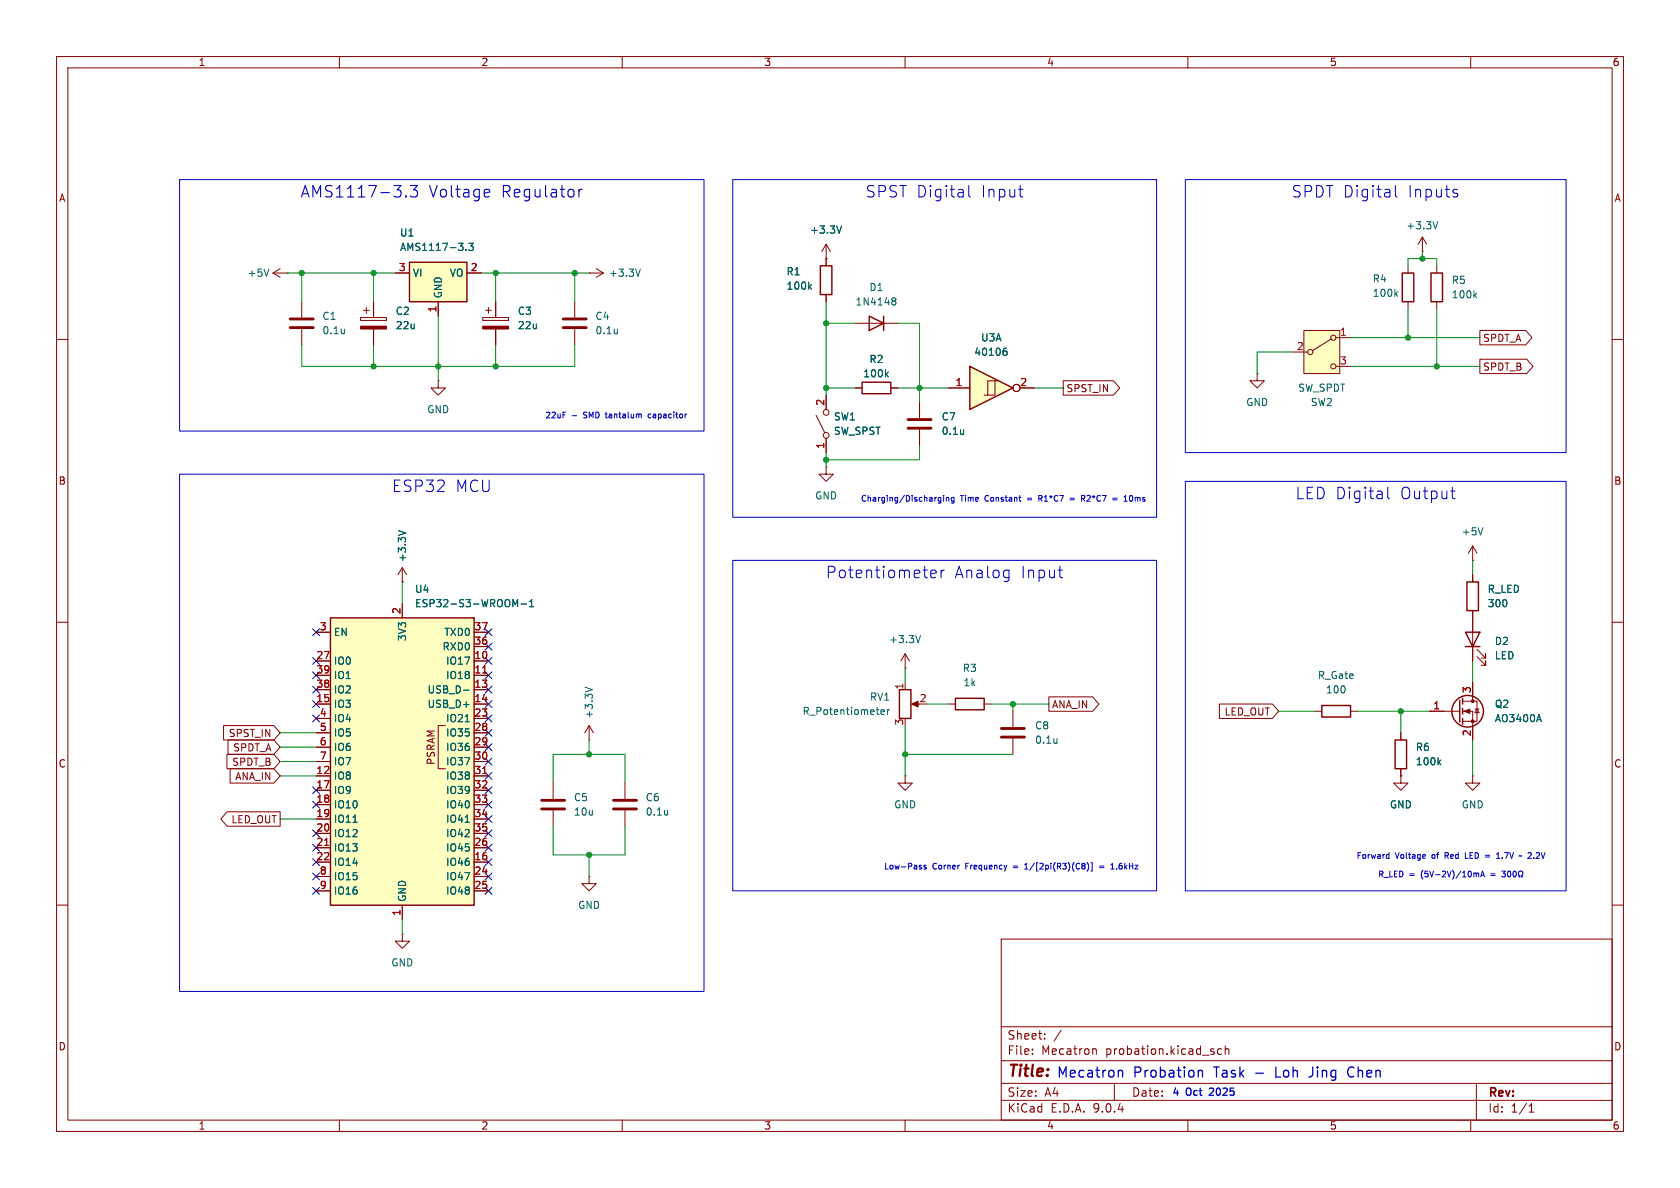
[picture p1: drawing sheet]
<svg xmlns="http://www.w3.org/2000/svg" width="297mm" height="210mm" viewBox="0 0 297 210" stroke-linecap="round" stroke-linejoin="round" font-family="sans-serif">
<g fill="none" stroke="#840000" stroke-width=".18">
<path d="M10 10h277v190h-277zM12 12h273v186h-273zM60 10v2M110 10v2M160 10v2M210 10v2M260 10v2M85.3 56.1h4.6v.5h-4.6zM85.9 54.9h1M86.4 54.4v1M87.6 53.3v2.8M87.6 58.2v2.8"/>
<path d="M151.1 57.2h7.6M10 60h2M285 60h2M10 110h2M285 110h2M10 160h2M177 166h108v32h-108zM285 160h2M60 198v2M110 198v2M160 198v2M177 194.5h108"/>
<path d="M177 191.5h108M177 187.5h108M177 181.5h108M182.5 186.3v.1M182.5 185.5v.1M184.7 183.6v.1M184.7 182.8v.1M187.6 182.1l-1.3 2M193.4 185.4l.3 .1 .1 .1v.8M197 191.5v3M210 198v2M216 185.5l-.5-.1-.3 .3v.4l.2 .2h.6"/>
<path d="M216.6 185.5l.2-.1 .4 .1v.9M216.6 184.9v1.5M260 198v2M261 191.5v6.5M270.3 196.6h.9M270.3 195.5l.4-.4v1.5"/>
</g>
<path d="M85.3 57.7h4.6v.5h-4.6z" fill="#840000" stroke="#840000" stroke-width=".18"/>
<path d="M153.7 55.9l2.5 1.3-2.5 1.2zM156.2 55.9v2.5" fill="none" stroke="#840000" stroke-width=".25"/>
<path d="M157.8 53.1l.1 .1M157.8 52.7l.3-.1 .2 .2 .1 .2-.3 .2M157.9 53.2h.2M157.9 53.2l-.1 .1M158.1 53.2l.3 .2-.1 .4-.2 .1h-.3" fill="none" stroke="#006464" stroke-width=".18"/>
<path d="M230.5 58.4h6.4v7.6h-6.4z" fill="#ffffc2"/>
<g fill="none" stroke="#840000" stroke-width=".18">
<path d="M230.5 58.4h6.4v7.6h-6.4zM235.3 59.9l-3.3 2.1M236.2 59.7h2.6M228.6 62.2h2.5M236.2 64.8h2.6M71.1 102.9h.1M71.1 100.3l-.7 1.3M71.1 100.3l.8 1.3M71.1 100.3v2.6M97.8 138.4v2.8M104.1 130.8h.1M104.1 128.3l-.7 1.2"/>
<path d="M104.1 128.3l.8 1.2M104.1 128.3v2.5M110.5 138.4v2.8M97.8 143.3v2.8M110.5 143.3v2.8"/>
<circle cx="235.7" cy="59.7" r=".46"/>
<circle cx="231.6" cy="62.2" r=".46"/>
<circle cx="235.7" cy="64.8" r=".46"/>
</g>
<path d="M95.8 141.5h4M95.8 143h4M108.5 141.5h4M108.5 143h4" fill="none" stroke="#840000" stroke-width=".51"/>
<path d="M70.4 93.8l1.3 .4M103.4 121.5l1.3 .4M118 143.2v.9M118 144h.1" fill="none" stroke="#006464" stroke-width=".18"/>
<path d="M58.4 109.2h25.4v50.8h-25.4z" fill="#ffffc2"/>
<g fill="none" stroke="#840000" stroke-width=".25">
<path d="M152.4 67.6h5.1v2h-5.1zM58.4 109.2h25.4v50.8h-25.4zM259.1 111.8h2.5l-1.3 2.5zM259.1 114.3h2.5M259.3 102.9h2.1v5.1h-2.1zM159 121.9h2v5.1h-2zM168.9 123.4h5.1v2.1h-5.1zM233.7 124.7h5.1v2h-5.1zM246.6 130.8h2.1v5.1h-2.1zM258.1 123.8v3.8M258.6 123.4v1.1M258.6 125.2v1"/>
<path d="M258.6 127v1"/>
<circle cx="259.5" cy="125.7" r="2.79"/>
</g>
<g fill="none" stroke="#840000" stroke-width=".18">
<path d="M101.6 53.3v2.8M101.6 58.2v2.8M104.1 48.3h.1M104.1 48.3h2.6M105.4 47.5l1.3 .8M106.7 48.3l-1.3 .7M77.5 67.3v1.3h1.2l-1.2 1.3-1.3-1.3h1.3M77.5 67.3h.1M151.1 68.6h1.3M157.5 68.6h1.2M260.3 99.1h.1M260.3 96.5v2.6"/>
<path d="M260.3 96.5l-.7 1.3M260.3 96.5l.8 1.3M55.9 111.8h2.5M55.9 116.8h2.5M55.9 119.4h2.5M71.1 106.7v2.5M83.8 111.8h2.6M83.8 116.8h2.6M83.8 119.4h2.6M83.8 114.3h2.6M260.3 101.6v1.3M260.3 108v8.8"/>
<path d="M261.1 116.1l1.5 1.5v-.8v.8h-.7M261.1 114.8l1.5 1.5v-.7v.7h-.7M55.9 121.9h2.5M55.9 124.5h2.5M55.9 127h2.5M55.9 129.5h2.5M55.9 132.1h2.5M55.9 134.6h2.5M55.9 137.2h2.5M55.9 139.7h2.5M78.7 128.3h-1.2v7.6h1.2M83.8 121.9h2.6"/>
<path d="M83.8 124.5h2.6M83.8 127h2.6M83.8 129.5h2.6M83.8 132.1h2.6M83.8 134.6h2.6M83.8 137.2h2.6M83.8 139.7h2.6M160 137.2v1.2h1.3l-1.3 1.3-1.3-1.3h1.3M160 137.2h.1M160 120.7v1.2M161.5 124.5h1.1M167.6 124.5h1.3"/>
<path d="M174 124.5h1.3M179.1 125.7v2.8M179.1 130.6v2.8M232.4 125.7h1.3M238.8 125.7h1.2M247.6 137.2v1.2h1.3l-1.3 1.3-1.2-1.3h1.2M247.6 137.2h.1M247.6 129.5v1.3M247.6 135.9v1.3M252.7 125.7h5.4M258.6 124h2.5v3.5h-2.5M258.6 125.7h1.7v5.1"/>
<path d="M260.3 120.7v3.3M260.7 125.3h.8M261.1 125.3l.4 .7h-.8zM55.9 142.2h2.5M55.9 144.8h2.5M55.9 147.3h2.5M55.9 149.9h2.5M55.9 152.4h2.5M55.9 154.9h2.5M55.9 157.5h2.5M83.8 142.2h2.6M83.8 144.8h2.6"/>
<path d="M83.8 147.3h2.6M83.8 149.9h2.6M83.8 152.4h2.6M83.8 154.9h2.6M83.8 157.5h2.6M104.1 154.9v1.3h1.3l-1.3 1.3-1.2-1.3h1.2M104.1 154.9h.1M71.1 165.1v1.3h1.3l-1.3 1.2-1.3-1.2h1.3M71.1 165.1h.1M71.1 160v2.6"/>
</g>
<g fill="none" stroke="#006464" stroke-width=".18">
<path d="M109.1 58.2v.8M109.1 58.9h.1M113.2 47.6l-.4 1.2M156.7 66.1l.3 .5M157 65.8l-.5 .5M262.2 93.3l-.5 1.3M91.1 106.9l.4-.9v1.3M92.1 106.8h1M93.6 107.3h.8M93.6 106.4l.4-.4v1.3M81.9 122h1M82.2 127.6h.8"/>
<path d="M155.7 125.9l.6-.1v-.3h-.4l-.2 .1 .1 .6h.5M156.9 125.5v.8M157.2 125.5l-.3 .2M186.9 130.5v.9M186.9 131.3h-.1M254.4 134.7l.3 .5M254.7 134.4l-.5 .4M272.1 126.3l.4 1.3M62.4 145.4h.7M82.2 145.4h.8"/>
</g>
<path d="M85.3 119h.8M85.3 136.7h.8M57.4 149.4h.7" fill="none" stroke="#a90000" stroke-width=".18"/>
<g fill="#840000" stroke="#840000" stroke-width=".18">
<path d="M258.8 125.7l1-.4v.8z"/>
<path d="M161.2 124.5l1.1-.5v1z"/>
<circle cx="260.3" cy="124" r=".25"/>
<circle cx="260.3" cy="127.5" r=".25"/>
</g>
<path d="M99.6 56.4h4M99.6 57.9h4M177 128.8h4.1M177 130.3h4.1" fill="none" stroke="#840000" stroke-width=".51"/>
<path d="M72.4 46.4h10.1v6.9h-10.1z" fill="#ffffc2"/>
<path d="M72.4 46.4h10.1v6.9h-10.1zM247.9 48.3h2v5h-2zM253 48.3h2v5h-2z" fill="none" stroke="#840000" stroke-width=".25"/>
<g fill="none" stroke="#840000" stroke-width=".18">
<path d="M48.3 48.3h2.5M48.3 48.3l1.2 .7M49.5 47.5l-1.2 .8M50.8 48.3h.1M53.3 53.3v2.8M53.3 58.2v2.8M63.8 56.1h4.5v.5h-4.5zM64.3 54.9h1M64.8 54.4v1M66 53.3v2.8M66 58.2v2.8M69.8 48.3h2.6"/>
<path d="M77.5 53.3v2.6M82.5 48.3h2.6M248.9 47v1.3M248.9 53.3v1.3M251.5 44.5h.1M251.5 41.9l-.8 1.3M251.5 41.9l.7 1.3M251.5 41.9v2.6M254 47v1.3M254 53.3v1.3M160 118.1h.1M160 115.6l-.7 1.2"/>
<path d="M160 115.6l.8 1.2M160 115.6v2.5M260.3 137.2v1.2h1.3l-1.3 1.3-1.2-1.3h1.2M260.3 137.2h.1"/>
</g>
<path d="M254.2 39.2l-.4 1.3M47.5 47.6l-.4 1.2M60.9 58.2v.8M60.9 58.9h-.1M82.4 44.1v.2M82.9 43h.8l-.5 .5 .4 .1v.5l-.2 .2-.5-.2M246.7 51.9l.4 .5M247.1 51.5l-.5 .5M260.7 52.2l.4 .4M261.1 51.8l-.5 .5M162.7 112.3l-.4 1.3" fill="none" stroke="#006464" stroke-width=".18"/>
<path d="M51.3 56.4h4.1M51.3 57.9h4.1" fill="none" stroke="#840000" stroke-width=".51"/>
<path d="M63.8 57.7h4.5v.5h-4.5z" fill="#840000" stroke="#840000" stroke-width=".18"/>
<path d="M171.4 64.8l7.7 3.8-7.7 3.8z" fill="#ffffc2"/>
<path d="M145 47h2.1v5.1h-2.1zM171.4 64.8l7.7 3.8-7.7 3.8z" fill="none" stroke="#840000" stroke-width=".25"/>
<g fill="none" stroke="#840000" stroke-width=".18">
<path d="M66 53.3v2.8M66 58.2v2.8M69.8 48.3h2.6M77.5 53.3v2.6M82.5 48.3h2.6M87.6 53.3v2.8M87.6 58.2v2.8M146 45.7h.1M146 43.2v3.8M146 52.1v1.2M146 43.2l-.7 1.3M146 43.2l.8 1.3"/>
<path d="M261.6 58.4h8.1l1.1 1.3-1.1 1.3h-8.1zM144.3 73.4l1.5 3.1M146 69.9v2.5M146 77.5v2.5M151.1 68.6h1.3M157.5 68.6h1.2M162.6 71.1v2.8M162.6 75.9v2.8M167.6 68.6h3.8M175.9 67.3h-1.3v2.6M176.5 67.3h-.6v2.6h-1.9M180.3 68.6h2.6"/>
<path d="M188 67.3h8.9l1.1 1.3-1.1 1.3h-8.9zM222.2 66v1.3h1.3l-1.3 1.3-1.2-1.3h1.2M222.2 66h.1M261.6 63.5h8.3l1.1 1.3-1.1 1.2h-8.3zM146 82.6v1.2h1.3l-1.3 1.3-1.2-1.3h1.2M146 82.6h.1M55.9 111.8h2.5M55.9 116.8h2.5M55.9 119.4h2.5M71.1 102.9h.1M71.1 106.7v2.5M83.8 111.8h2.6"/>
<path d="M83.8 116.8h2.6M83.8 119.4h2.6M83.8 114.3h2.6M260.3 101.6v1.3M260.3 108v3.8M260.3 114.3v2.5M39.5 128.3h8.9l1.1 1.2-1.1 1.3h-8.9zM40.1 133.3h8.3l1.1 1.3-1.1 1.3h-8.3zM40.3 130.8h8.1l1.1 1.3-1.1 1.3h-8.1zM40.7 135.9h7.7l1.1 1.3-1.1 1.2h-7.7zM55.9 121.9h2.5M55.9 124.5h2.5"/>
<path d="M55.9 127h2.5M55.9 129.5h2.5M55.9 132.1h2.5M55.9 134.6h2.5M55.9 137.2h2.5M55.9 139.7h2.5M83.8 121.9h2.6M83.8 124.5h2.6M83.8 127h2.6M83.8 129.5h2.6M83.8 132.1h2.6M83.8 134.6h2.6"/>
<path d="M83.8 137.2h2.6M83.8 139.7h2.6M185.4 123.2h7.8l1.1 1.3-1.1 1.2h-7.8zM215.6 124.5h9.3l1.2 1.2-1.2 1.3h-9.3zM247.6 137.2h.1M247.6 129.5v1.3M247.6 135.9v1.3M252.7 125.7h2.6M260.3 120.7v2.5M260.3 128.3v2.5M40.2 143.5h9.3v2.6h-9.3l-1.2-1.3zM55.9 142.2h2.5"/>
<path d="M55.9 144.8h2.5M55.9 147.3h2.5M55.9 149.9h2.5M55.9 152.4h2.5M55.9 154.9h2.5M55.9 157.5h2.5M83.8 142.2h2.6M83.8 144.8h2.6M83.8 147.3h2.6M83.8 149.9h2.6M83.8 152.4h2.6M83.8 154.9h2.6"/>
<path d="M83.8 157.5h2.6M71.1 160v2.6"/>
<circle cx="146.1" cy="72.9" r=".51"/>
<circle cx="146.1" cy="77" r=".51"/>
<circle cx="179.7" cy="68.6" r=".63"/>
</g>
<g fill="none" stroke="#006464" stroke-width=".18">
<path d="M148.8 39.9l-.5 1.3M82.4 44.1v.2M82.9 43h.8l-.5 .5 .4 .1v.5l-.2 .2-.5-.2M143.1 50.6l.4 .5M143.5 50.3l-.5 .5M156.7 66.1l.3 .5M157 65.8l-.5 .5M170.4 75.9v.9M170.4 76.7h-.1M177.6 62h.2l.2 .3v.4l-.4 .1M177.9 61.5l-.3 .1M70.4 93.8l1.3 .4"/>
<path d="M91.1 106.9l.4-.9v1.3M92.1 106.8h1M93.6 107.3h.8M93.6 106.4l.4-.4v1.3M81.9 122h1M82.2 127.6h.8M254.4 134.7l.3 .5M254.7 134.4l-.5 .4M272.1 126.3l.4 1.3M62.4 145.4h.7M82.2 145.4h.8"/>
</g>
<path d="M160.5 74.2h4.1M160.5 75.7h4.1" fill="none" stroke="#840000" stroke-width=".51"/>
<g fill="none" stroke="#009600" stroke-width=".18">
<path d="M50.8 48.3h19M53.3 48.3v5M66 48.3v5M77.5 55.9v11.4M85.1 48.3h19M87.6 48.3v5M101.6 48.3v5M146 53.3v16.6M146 57.2h5.1M158.7 57.2h3.9v13.9M238.8 59.7h22.8M248.9 47v-1.3h5.1v1.3"/>
<path d="M248.9 54.6v5.1M251.5 44.5v1.2M254 54.6v10.2M53.3 61v3.8h48.3v-3.8M66 61v3.8M87.6 61v3.8M146 68.6h5.1M158.7 68.6h8.9M162.6 78.7v2.6h-16.6M182.9 68.6h5.1M228.6 62.2h-6.4v3.8M238.8 64.8h22.8"/>
<path d="M146 80v2.6M260.3 99.1v2.5M71.1 102.9v3.8M160 118.1v2.6M260.3 116.8v3.9M49.5 134.6h6.4M49.5 137.2h6.4M49.5 129.5h6.4M49.5 132.1h6.4M97.8 138.4v-5h12.7v5M104.1 130.8v2.6M160 133.4h19.1"/>
<path d="M160 128.3v8.9M163.8 124.5h3.8M175.3 124.5h10.1M179.1 124.5v1.2M226.1 125.7h6.3M240 125.7h12.7M247.6 125.7v3.8M260.3 130.8v6.4M49.5 144.8h6.4M97.8 146.1v5h12.7v-5M104.1 151.1v3.8M71.1 162.6v2.5"/>
</g>
<g fill="none" stroke="#000084" stroke-width=".18">
<path d="M55.3 111.2l1.2 1.2M55.3 116.2l1.2 1.2M55.3 118.8l1.2 1.2M56.5 111.2l-1.2 1.2M56.5 116.2l-1.2 1.2M56.5 118.8l-1.2 1.2M85.8 111.2l1.2 1.2M85.8 116.2l1.2 1.2M85.8 113.7l1.2 1.2M85.8 118.8l1.2 1.2M87 111.2l-1.2 1.2M87 116.2l-1.2 1.2"/>
<path d="M87 113.7l-1.2 1.2M87 118.8l-1.2 1.2M55.3 121.3l1.2 1.2M55.3 139.1l1.2 1.2M55.3 123.9l1.2 1.2M55.3 126.4l1.2 1.2M56.5 121.3l-1.2 1.2M56.5 139.1l-1.2 1.2M56.5 123.9l-1.2 1.2M56.5 126.4l-1.2 1.2M85.8 139.1l1.2 1.2M85.8 121.3l1.2 1.2"/>
<path d="M85.8 123.9l1.2 1.2M85.8 126.4l1.2 1.2M85.8 128.9l1.2 1.2M85.8 136.6l1.2 1.2M85.8 134l1.2 1.2M85.8 131.5l1.2 1.2M87 139.1l-1.2 1.2M87 121.3l-1.2 1.2M87 123.9l-1.2 1.2M87 126.4l-1.2 1.2M87 128.9l-1.2 1.2M87 136.6l-1.2 1.2"/>
<path d="M87 134l-1.2 1.2M87 131.5l-1.2 1.2M55.3 141.6l1.2 1.2M55.3 146.7l1.2 1.2M55.3 156.9l1.2 1.2M55.3 151.8l1.2 1.2M55.3 154.3l1.2 1.2M55.3 149.3l1.2 1.2M56.5 141.6l-1.2 1.2M56.5 151.8l-1.2 1.2M56.5 154.3l-1.2 1.2M56.5 156.9l-1.2 1.2"/>
<path d="M56.5 146.7l-1.2 1.2M56.5 149.3l-1.2 1.2M85.8 141.6l1.2 1.2M85.8 146.7l1.2 1.2M85.8 144.2l1.2 1.2M85.8 151.8l1.2 1.2M85.8 154.3l1.2 1.2M85.8 156.9l1.2 1.2M85.8 149.3l1.2 1.2M87 141.6l-1.2 1.2M87 146.7l-1.2 1.2M87 144.2l-1.2 1.2"/>
<path d="M87 151.8l-1.2 1.2M87 154.3l-1.2 1.2M87 156.9l-1.2 1.2M87 149.3l-1.2 1.2"/>
</g>
<g fill="none" stroke="#0000c2" stroke-width=".18">
<path d="M31.7 31.8h92.8v44.4h-92.8zM129.5 31.8h75v59.6h-75zM171.3 32.8v1.7l.3 .3M180.1 33.5h.7M180.6 34.8h.2M209.5 31.8h67.4v48.2h-67.4zM246.7 32.8v1.7l.3 .3M257.4 34.1l.3 .3-.1 .3-.2 .1M257.4 33.5l.2 .1M99.5 72.9h.5M107 73.2h.4M113.3 73.2l.1 .7"/>
<path d="M115 73.2l-.4 .2v.4l.4 .1M31.7 83.8h92.8v91.5h-92.8zM129.5 99.1h75v58.4h-75zM166 87.9l.3 .1M166.3 87.9v.8l-.3 .2M166.3 88.6h-.3M166.8 87.6v.1M166.8 87.9v.7M167.3 88h.4v.6M167.3 87.9v.7M168.7 87.9v.8l-.2 .2h-.3M168.7 88l-.3-.1-.2 .2 .1 .5h.4"/>
<path d="M180.1 87.9h.4M180.4 88.6h.1M183.7 88.1h.3M183.9 88.1l.3 .5M184 87.6h-.3v1M189.2 88.1h.7M189.2 88.4h.7M191.2 88.1h.5v-.4l-.5-.1v1M191.4 88.1l.4 .5M196.7 88.1h.8M196.7 88.4h.8M198.7 87.9l.3-.3v1"/>
<path d="M200.1 87.6h-.1a.54 .54 0 0 0-.3 .5 .54 .54 0 0 0 .3 .5h.1M209.5 85.1h67.4v72.4h-67.4zM245.3 86.1v1.8l.3 .3M256.5 86.8h.7M256.8 88.1l.4 .1M164.5 101.8l.3 .3 .6-.1M164.5 101.1l.3-.3h.4l.3 .3v.2l-1 .2M166.4 100.8v1.3M167 100.8a.52 .52 0 0 0-.6 .4M178.2 100.8l.2 .1M178.4 100.8l-.1 1.8M178.4 102l-.2 .1"/>
<path d="M187.1 100.8h.8M187.7 102.1h.2M162.8 153.3l.1 .1-.1 .2M162.8 153h.1M163.7 153h-.2l-.2 .1 .1 .1 .3 .1v.3h-.4M181.1 153.6h.6M181.1 152.9l.3-.3v1M191.4 152.6l.4 .2-.2 .2M191.4 153h.2M191.6 153l.2 .4-.4 .2M192.2 152.5a1.17 1.17 0 0 1 0 1.5M192.8 152.5h.3v1.5h-.3"/>
<path d="M194.4 153.1h.8M194.4 153.4h.8M196.4 153.6h.6M196.4 152.9l.3-.3v1M245.3 151.1h.3M245.6 150.7v1M245.6 151.7h-.3M251.8 151.1l.2 .2-.5 .1M251.9 151.7h-.1M255.5 151.3h.4M255.9 150.7h-.4v1M259.1 150.7v1h.4"/>
<path d="M260.8 154.3l.2 .2M261 154.5v.5M261 154.5l.1-.2 .3 .1v.6M261.8 155l.3-1 .3 1M261.9 154.7h.4M262.6 151.2h.8M262.6 151.5h.8M264.6 151.7h.6M264.6 151l.3-.3v1M265.5 154h.6l-.3 .4 .3 .1v.4l-.2 .1-.4-.1M266.6 154.1l.1-.1a.54 .54 0 0 1 .4 .5 .54 .54 0 0 1-.4 .5l-.2-.4zM267.6 154.1l.1-.1a.54 .54 0 0 1 .4 .5 .54 .54 0 0 1-.4 .5l-.2-.4z"/>
<path d="M268.4 155h.3v-.2a.43 .43 0 0 1-.2-.6 .43 .43 0 0 1 .6-.2l.1 .5-.2 .5h.2"/>
</g>
<path d="M71.8 34.6l.1 .1-.1 .1M71.8 34.6l-.1 .1 .1 .1M71.8 34.6v.2M72.5 32.8h1.3l-.7 .8a.55 .55 0 0 1 .7 .4v.4l-.2 .3-.8 .1-.3-.2M86.3 33.5l.2 .1 .1 .4-1 .1M86.5 34.7l-.2 .1M102.3 33.5v1.3M102.9 33.5a.52 .52 0 0 0-.6 .4" fill="none" stroke="#0000c2" stroke-width=".19"/>
<path d="M197.7 189.4a.44 .44 0 0 1 .8 .1v.9M211.8 189.4a.44 .44 0 0 1 .8 .1v.9M211.8 189.2v1.2M231.8 190.3l-.4 .1M239 188.6a.9 .9 0 0 0-.8 .9 .9 .9 0 0 0 .8 .9" fill="none" stroke="#0000c2" stroke-width=".22"/>
<path d="M85.3 119h.8M85.3 136.7h.8M57.4 149.4h.7" fill="none" stroke="#a90000" stroke-width=".18"/>
<g fill="#009600" stroke="#009600" stroke-width=".18">
<circle cx="66" cy="48.3" r=".46"/>
<circle cx="53.3" cy="48.3" r=".46"/>
<circle cx="87.6" cy="48.3" r=".46"/>
<circle cx="87.6" cy="64.8" r=".46"/>
<circle cx="66" cy="64.8" r=".46"/>
<circle cx="77.5" cy="64.8" r=".46"/>
<circle cx="101.6" cy="48.3" r=".46"/>
<circle cx="146" cy="57.2" r=".46"/>
<circle cx="146" cy="68.6" r=".46"/>
<circle cx="146" cy="81.3" r=".46"/>
<circle cx="162.6" cy="68.6" r=".46"/>
<circle cx="104.1" cy="133.4" r=".46"/>
<circle cx="104.1" cy="151.1" r=".46"/>
<circle cx="251.5" cy="45.7" r=".46"/>
<circle cx="248.9" cy="59.7" r=".46"/>
<circle cx="254" cy="64.8" r=".46"/>
<circle cx="160" cy="133.4" r=".46"/>
<circle cx="247.6" cy="125.7" r=".46"/>
<circle cx="179.1" cy="124.5" r=".46"/>
</g>
<g font-size="2.8" fill="#0000c2">
<text x="53" y="35.3">AMS1117-3.3</text>
<text x="75.8" y="35.3">Voltage</text>
<text x="88.8" y="35.3">Regulator</text>
<text x="152.9" y="35.2">SPST Digital</text>
<text x="173.5" y="35.2">Input</text>
<text x="228.3" y="35.2">SPDT Digital</text>
<text x="248.9" y="35.2">Inputs</text>
<text x="69.2" y="87.3">ESP32</text>
<text x="80.5" y="87.3">MCU</text>
<text x="229" y="88.5">LED Digital</text>
<text x="247.5" y="88.5">Output</text>
<text x="145.9" y="102.5">Potentiometer</text>
<text x="168.7" y="102.5">Analog</text>
<text x="180.5" y="102.5">Input</text>
</g>
<text font-size="2.8" fill="#840000" x="178" y="190.9">Title:</text>
<g font-size="2.5" fill="#0000c2">
<text x="186.7" y="190.8">Mecatron</text>
<text x="200.4" y="190.8">Probation</text>
<text x="214.8" y="190.8">Task</text>
<text x="222.4" y="190.8">-</text>
<text x="226.2" y="190.8">Loh</text>
<text x="232.5" y="190.8">Jing</text>
<text x="239.6" y="190.8">Chen</text>
</g>
<g font-size="2.1" fill="#840000">
<text x="178" y="184">Sheet:</text>
<text x="178" y="186.7">File:</text>
<text x="184.1" y="186.7">Mecatron</text>
<text x="195.5" y="186.7">probation.kicad_sch</text>
<text x="178" y="196.9">KiCad</text>
<text x="178" y="194.1">Size:</text>
<text x="184.7" y="194.1">A4</text>
<text x="185.7" y="196.9">E.D.A.</text>
<text x="193.3" y="196.9">9.0.4</text>
<text x="200" y="194.1">Date:</text>
<text x="263" y="194.3">Rev:</text>
<text x="263" y="196.9">Id:</text>
<text x="267.1" y="196.9">1/1</text>
</g>
<g font-size="1.8" fill="#840000">
<text x="35" y="11.9">1</text>
<text x="85" y="11.9">2</text>
<text x="135" y="11.9">3</text>
<text x="185" y="11.9">4</text>
<text x="235" y="11.9">5</text>
<text x="285" y="11.9">6</text>
<text x="10.3" y="35.9">A</text>
<text x="285.3" y="35.9">A</text>
<text x="262.1" y="65.7">SPDT_B</text>
<text x="262.1" y="60.6">SPDT_A</text>
<text x="188.4" y="69.5">SPST_IN</text>
<text x="10.3" y="85.9">B</text>
<text x="285.3" y="85.9">B</text>
<text x="185.9" y="125.4">ANA_IN</text>
<text x="40.3" y="130.5">SPST_IN</text>
<text x="216.4" y="126.7">LED_OUT</text>
<text x="10.3" y="135.9">C</text>
<text x="40.9" y="135.6">SPDT_B</text>
<text x="41.1" y="133">SPDT_A</text>
<text x="77.1" y="135.3" transform="rotate(-90 77.1 135.3)">PSRAM</text>
<text x="285.3" y="135.9">C</text>
<text x="41.5" y="138.1">ANA_IN</text>
<text x="40.8" y="145.7">LED_OUT</text>
<text x="10.3" y="185.9">D</text>
<text x="285.3" y="185.9">D</text>
<text x="35" y="199.9">1</text>
<text x="85" y="199.9">2</text>
<text x="135" y="199.9">3</text>
<text x="185" y="199.9">4</text>
<text x="235" y="199.9">5</text>
<text x="285" y="199.9">6</text>
</g>
<g font-size="1.8" fill="#006464">
<text x="143.1" y="41.5">+3.3V</text>
<text x="248.5" y="40.7">+3.3V</text>
<text x="70.6" y="44.6">AMS1117-3.3</text>
<text x="70.6" y="42">U1</text>
<text x="43.7" y="49.1">+5V</text>
<text x="72.9" y="49.1">VI</text>
<text x="78.3" y="52.8" transform="rotate(-90 78.3 52.8)">GND</text>
<text x="79.4" y="49.1">VO</text>
<text x="107.5" y="49.1">+3.3V</text>
<text x="138.9" y="48.9">R1</text>
<text x="138.9" y="51.4">100k</text>
<text x="153.6" y="51.7">D1</text>
<text x="242.6" y="50.1">R4</text>
<text x="242.6" y="52.7">100k</text>
<text x="256.5" y="50.4">R5</text>
<text x="256.5" y="52.9">100k</text>
<text x="56.9" y="56.7">C1</text>
<text x="56.9" y="59.3">0.1u</text>
<text x="69.9" y="55.9">C2</text>
<text x="69.9" y="58.4">22u</text>
<text x="91.4" y="55.9">C3</text>
<text x="91.4" y="58.4">22u</text>
<text x="105.2" y="56.7">C4</text>
<text x="105.2" y="59.3">0.1u</text>
<text x="151.1" y="54.2">1N4148</text>
<text x="153.6" y="64.4">R2</text>
<text x="172.1" y="63.1">40106</text>
<text x="173.3" y="60.6">U3A</text>
<text x="152.5" y="66.9">100k</text>
<text x="220.2" y="72">GND</text>
<text x="229.4" y="69.4">SW_SPDT</text>
<text x="231.6" y="72">SW2</text>
<text x="75.4" y="73.3">GND</text>
<text x="147.3" y="77.1">SW_SPST</text>
<text x="147.3" y="74.5">SW1</text>
<text x="166.4" y="74.5">C7</text>
<text x="166.4" y="77.1">0.1u</text>
<text x="144" y="88.5">GND</text>
<text x="258.3" y="94.8">+5V</text>
<text x="72" y="99.5" transform="rotate(-90 72 99.5)">+3.3V</text>
<text x="73.3" y="105">U4</text>
<text x="73.3" y="107.5">ESP32-S3-WROOM-1</text>
<text x="262.9" y="105">R_LED</text>
<text x="262.9" y="107.5">300</text>
<text x="58.9" y="112.6">EN</text>
<text x="72" y="113.4" transform="rotate(-90 72 113.4)">3V3</text>
<text x="78.5" y="112.6">TXD0</text>
<text x="157.1" y="113.9">+3.3V</text>
<text x="58.9" y="117.7">IO0</text>
<text x="78.1" y="115.2">RXD0</text>
<text x="78.8" y="117.7">IO17</text>
<text x="170.1" y="119">R3</text>
<text x="264.2" y="114.2">D2</text>
<text x="264.2" y="116.8">LED</text>
<text x="58.9" y="120.2">IO1</text>
<text x="58.9" y="122.8">IO2</text>
<text x="58.9" y="125.3">IO3</text>
<text x="75.5" y="122.8">USB_D-</text>
<text x="75.5" y="125.3">USB_D+</text>
<text x="78.8" y="120.2">IO18</text>
<text x="153.7" y="124.1">RV1</text>
<text x="170.2" y="121.5">1k</text>
<text x="232.9" y="120.2">R_Gate</text>
<text x="234.3" y="122.8">100</text>
<text x="264.2" y="125.3">Q2</text>
<text x="58.9" y="127.9">IO4</text>
<text x="58.9" y="130.4">IO5</text>
<text x="78.8" y="127.9">IO21</text>
<text x="78.8" y="130.4">IO35</text>
<text x="105" y="127.2" transform="rotate(-90 105 127.2)">+3.3V</text>
<text x="141.8" y="126.6">R_Potentiometer</text>
<text x="182.9" y="129.1">C8</text>
<text x="182.9" y="131.7">0.1u</text>
<text x="264.2" y="127.9">AO3400A</text>
<text x="58.9" y="132.9">IO6</text>
<text x="58.9" y="135.5">IO7</text>
<text x="78.8" y="132.9">IO36</text>
<text x="78.8" y="135.5">IO37</text>
<text x="250.2" y="132.9">R6</text>
<text x="250.2" y="135.5">100k</text>
<text x="58.9" y="138">IO8</text>
<text x="58.9" y="140.6">IO9</text>
<text x="58.9" y="143.1">IO10</text>
<text x="78.8" y="138">IO38</text>
<text x="78.8" y="140.6">IO39</text>
<text x="78.8" y="143.1">IO40</text>
<text x="101.4" y="141.8">C5</text>
<text x="114.1" y="141.8">C6</text>
<text x="158" y="143.1">GND</text>
<text x="245.6" y="143.1">GND</text>
<text x="258.3" y="143.1">GND</text>
<text x="58.9" y="145.6">IO11</text>
<text x="58.9" y="148.2">IO12</text>
<text x="78.8" y="145.6">IO41</text>
<text x="78.8" y="148.2">IO42</text>
<text x="101.4" y="144.4">10u</text>
<text x="114.1" y="144.4">0.1u</text>
<text x="58.9" y="150.7">IO13</text>
<text x="58.9" y="153.3">IO14</text>
<text x="58.9" y="155.8">IO15</text>
<text x="78.8" y="150.7">IO45</text>
<text x="78.8" y="153.3">IO46</text>
<text x="78.8" y="155.8">IO47</text>
<text x="58.9" y="158.3">IO16</text>
<text x="72" y="159.5" transform="rotate(-90 72 159.5)">GND</text>
<text x="78.8" y="158.3">IO48</text>
<text x="102.1" y="160.9">GND</text>
<text x="69.1" y="171">GND</text>
</g>
<g font-size="1.8" fill="#a90000">
<text x="70.4" y="48">3</text>
<text x="83.1" y="48">2</text>
<text x="77.2" y="55.3" transform="rotate(-90 77.2 55.3)">1</text>
<text x="236.8" y="59.4">1</text>
<text x="229.2" y="62">2</text>
<text x="236.8" y="64.5">3</text>
<text x="145.8" y="71.8" transform="rotate(-90 145.8 71.8)">2</text>
<text x="168.8" y="68.3">1</text>
<text x="180.3" y="68.3">2</text>
<text x="145.8" y="79.4" transform="rotate(-90 145.8 79.4)">1</text>
<text x="56.4" y="111.5">3</text>
<text x="70.9" y="108.7" transform="rotate(-90 70.9 108.7)">2</text>
<text x="83.8" y="111.5">37</text>
<text x="55.8" y="116.6">27</text>
<text x="55.8" y="119.1">39</text>
<text x="83.8" y="114">36</text>
<text x="83.8" y="116.6">10</text>
<text x="83.8" y="119.1">11</text>
<text x="55.8" y="121.7">38</text>
<text x="55.8" y="124.2">15</text>
<text x="83.8" y="121.7">13</text>
<text x="83.8" y="124.2">14</text>
<text x="159.8" y="122" transform="rotate(-90 159.8 122)">1</text>
<text x="162.5" y="124.2">2</text>
<text x="253.3" y="125.5">1</text>
<text x="260.1" y="122.6" transform="rotate(-90 260.1 122.6)">3</text>
<text x="56.4" y="126.7">4</text>
<text x="56.4" y="129.3">5</text>
<text x="56.4" y="131.8">6</text>
<text x="83.8" y="126.7">23</text>
<text x="83.8" y="129.3">28</text>
<text x="83.8" y="131.8">29</text>
<text x="159.8" y="128.3" transform="rotate(-90 159.8 128.3)">3</text>
<text x="260.1" y="130.2" transform="rotate(-90 260.1 130.2)">2</text>
<text x="55.8" y="136.9">12</text>
<text x="56.4" y="134.4">7</text>
<text x="83.8" y="134.4">30</text>
<text x="83.8" y="136.9">31</text>
<text x="55.8" y="139.4">17</text>
<text x="55.8" y="142">18</text>
<text x="83.8" y="139.4">32</text>
<text x="83.8" y="142">33</text>
<text x="55.8" y="144.5">19</text>
<text x="55.8" y="147.1">20</text>
<text x="55.8" y="149.6">21</text>
<text x="83.8" y="144.5">34</text>
<text x="83.8" y="147.1">35</text>
<text x="83.8" y="149.6">26</text>
<text x="55.8" y="152.1">22</text>
<text x="56.4" y="154.7">8</text>
<text x="83.8" y="152.1">16</text>
<text x="83.8" y="154.7">24</text>
<text x="56.4" y="157.2">9</text>
<text x="70.9" y="162" transform="rotate(-90 70.9 162)">1</text>
<text x="83.8" y="157.2">25</text>
</g>
<g font-size="1.8" fill="#0000c2">
<text x="207.1" y="194">4</text>
<text x="209.7" y="194">Oct</text>
<text x="214.2" y="194">2025</text>
</g>
<g font-size="1.4" fill="#0000c2">
<text x="96.3" y="74.1">22uF</text>
<text x="101.1" y="74.1">-</text>
<text x="103.3" y="74.1">SMD</text>
<text x="107.5" y="74.1">tantalum</text>
<text x="115.3" y="74.1">capacitor</text>
<text x="152.1" y="88.9">Charging/Discharging</text>
<text x="169.8" y="88.9">Time</text>
<text x="174.3" y="88.9">Constant</text>
<text x="182" y="88.9">=</text>
<text x="184.3" y="88.9">R1*C7</text>
<text x="192.4" y="88.9">R2*C7</text>
<text x="198.1" y="88.9">=</text>
<text x="200.4" y="88.9">10ms</text>
<text x="156.2" y="153.9">Low-Pass</text>
<text x="164.9" y="153.9">Corner</text>
<text x="170.9" y="153.9">Frequency</text>
<text x="179.5" y="153.9">=</text>
<text x="181.8" y="153.9">1/[2pi(R3)(C8)]</text>
<text x="197.6" y="153.9">1.6kHz</text>
<text x="239.7" y="152">Forward</text>
<text x="243.5" y="155.3">R_LED</text>
<text x="246.7" y="152">Voltage</text>
<text x="249.1" y="155.3">=</text>
<text x="251.4" y="155.3">(5V-2V)/10mA</text>
<text x="253.3" y="152">of</text>
<text x="255.9" y="152">Red</text>
<text x="259.7" y="152">LED</text>
<text x="263.9" y="155.3">=</text>
<text x="265.8" y="152">1.7V</text>
<text x="270.1" y="152">~ 2.2V</text>
</g>
</svg>
